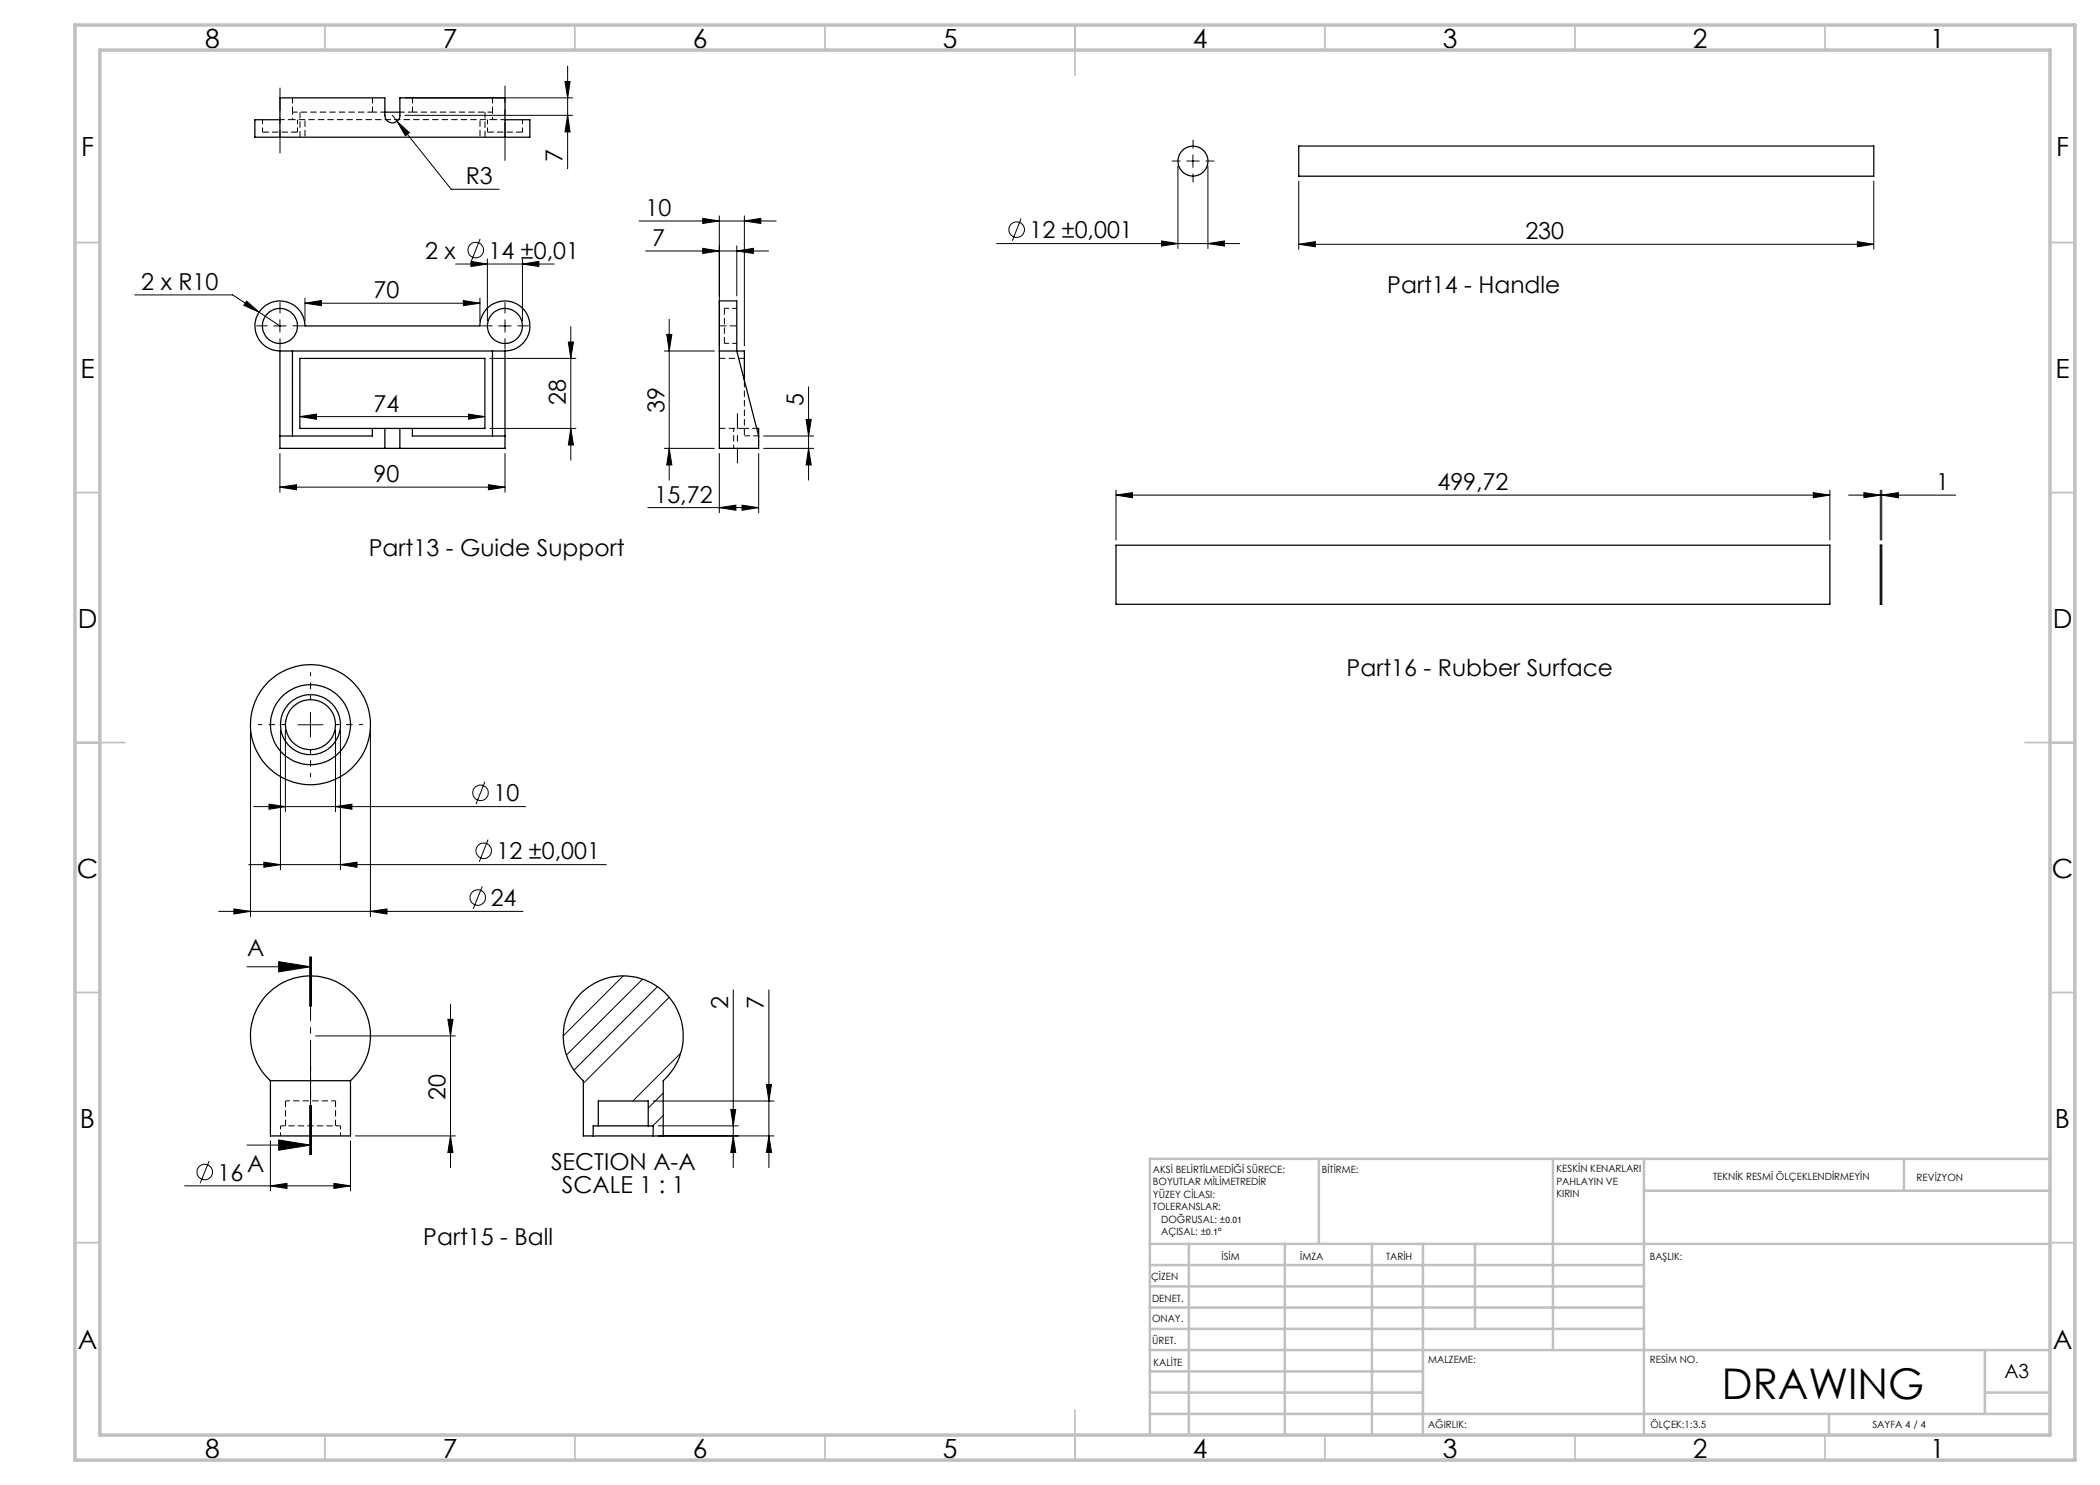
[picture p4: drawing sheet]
<svg xmlns="http://www.w3.org/2000/svg" width="420mm" height="297mm" viewBox="0 0 420 297" stroke-linecap="round" stroke-linejoin="round" font-family="sans-serif">
<g fill="none" stroke="#000" stroke-width=".25">
<path d="M56 27.4v-7.8h21v3.5a1.5 1.5 0 0 0 1.5 1.5 1.5 1.5 0 0 0 1.5-1.5v-3.5h21v7.8M56 24h-5v3.4h5M56 27.4h45M77 22.4h3M101 24h5v3.4h-5M259.8 29.2h115v6h-115zM56 70.2a5 5 0 0 1-5-5 5 5 0 0 1 5-5 5 5 0 0 1 5 5h35a5 5 0 0 1 5-5 5 5 0 0 1 5 5 5 5 0 0 1-5 5M56 70.2v19.5h21M56 70.2h45M58.5 70.2v17M98.5 70.2v17M101 70.2v19.5h-21"/>
<path d="M143.9 70.2v-10h3.5v10l4.3 17M143.9 70.2v19.5h7.8v-4h-.4M143.9 70.2h5v5.9M74.5 85.7v1.5h-18.5M77 85.7h3M77 89.7h3M77 85.7h-17v-14h37v14h-17M77 85.7v4M80 85.7v4M82.5 85.7v1.5h18.5M223.2 109h142.8v11.9h-142.8zM376.1 109h.2v11.9h-.2z"/>
<path d="M54.1 216.1a12 12 0 0 1-.7-17.2 12 12 0 0 1 17.3 0 12 12 0 0 1-.6 17.2M54.1 216.1h16M54.1 216.1v11.1h16v-11.1M118.6 227.2h-1.9v-11.1a12 12 0 0 1-.7-17.2 12 12 0 0 1 17.3 0 12 12 0 0 1-.7 17.2v11.1h-2M118.6 227.2h12M119.7 225.2h9.9M119.7 225.2h-1.1v2M119.7 225.2v-5h9.9v5M129.6 225.2h1v2"/>
<circle cx="238.6" cy="32.2" r="3"/>
<circle cx="56" cy="65.2" r="3.5"/>
<circle cx="101" cy="65.2" r="3.5"/>
<circle cx="62.1" cy="144.9" r="6"/>
<circle cx="62.1" cy="144.9" r="8"/>
<circle cx="62.1" cy="144.9" r="5"/>
<circle cx="62.1" cy="144.9" r="12"/>
</g>
<path d="M61 23.9v3.5M96 23.9v3.5M147.4 65.2h-3.5M148.9 87.2v-11.2" fill="none" stroke="#000" stroke-width=".2" stroke-dasharray="1.3 .6" stroke-dashoffset="-.2" stroke-linecap="butt"/>
<path d="M52.5 26.4h7M60 22.4v5M97 22.4v5M97.5 26.4h7M144.9 61.7v7M148.9 71.7h-5M148.9 85.7h-5M57.1 220.2v5M67.1 225.2v-5" fill="none" stroke="#000" stroke-width=".2" stroke-dasharray="1.3 .6" stroke-linecap="butt"/>
<path d="M58.5 19.6v2.8M98.5 19.6v2.8M74.5 22.4v-2.8M82.5 22.4v-2.8M151.7 87.2h-2.8" fill="none" stroke="#000" stroke-width=".2" stroke-dasharray="1.3 .6" stroke-dashoffset=".2" stroke-linecap="butt"/>
<path d="M148.9 85.7h2.5M67.1 220.2h-10" fill="none" stroke="#000" stroke-width=".2" stroke-dasharray="1.3 .6" stroke-dashoffset=".4" stroke-linecap="butt"/>
<g fill="none" stroke="#000" stroke-width=".2" stroke-dasharray="1.3 .6" stroke-dashoffset=".3" stroke-linecap="butt">
<path d="M52.5 23.9v2.5M56 23.9h2.5M59.5 26.4v-2.5M74.5 22.4h-16M74.5 22.4h2.5M80 22.4h2.5M97.5 23.9v2.5M98.5 22.4h-16M98.5 23.9h2.5M104.5 26.4v-2.5M144.9 68.7h2.5M147.4 61.7h-2.5"/>
<path d="M68.1 225.2h-12"/>
</g>
<path d="M146.7 85.7v4" fill="none" stroke="#000" stroke-width=".2" stroke-dasharray="1.3 .6" stroke-dashoffset=".5" stroke-linecap="butt"/>
<path d="M58.5 22.4v1.5M98.5 23.9v-1.5" fill="none" stroke="#000" stroke-width=".2" stroke-dasharray="1.3 .6" stroke-dashoffset=".8" stroke-linecap="butt"/>
<path d="M58.5 23.9h40M56.1 225.2v2M68.1 227.2v-2" fill="none" stroke="#000" stroke-width=".2" stroke-dasharray="1.3 .6" stroke-dashoffset=".6" stroke-linecap="butt"/>
<g fill="none" stroke="#000" stroke-width=".2">
<path d="M81 19.6h33.5M113 16.3h1l-.5 3.3zM113.5 13.2v20.6M78.5 23.1l.9 1.2M79.4 24.3l2.5 2.2-.8 .7zM79.4 24.3l10.8 13.5h9.6M81 23.1h33.5M113.5 23.1l.5 3.3h-1zM235.6 33.2v16.5M237.3 32.2h2.6M238.6 31v2.5M241.6 33.2v16.5"/>
<path d="M259.8 36.2v13.6M374.8 36.2v13.6M27 59h19.5l5.3 3.4M61 59.6v4.6M91.1 52.8h19.7M94.2 52.3l3.3 .5-3.3 .5zM96 59.6v4.6M96 47.8l-1.7 4.4M97.5 51.8v12.4M104.5 52.8l3.3-.5v1zM104.5 51.8v12.4M127.8 44.2h27.4"/>
<path d="M129.1 50.2h24.6M140.5 49.7l3.4 .5-3.4 .5zM140.5 43.7l3.4 .5-3.4 .5zM143.9 43.2v26M147.4 50.2l3.3-.5v1zM147.4 49.2v10M148.9 44.2l3.3-.5v1zM148.9 43.2v26M199.3 48.7h48.6M204.2 43.7l-1.7 4.5M232.3 48.2l3.3 .5-3.3 .5zM241.6 48.7l3.3-.5v1z"/>
<path d="M259.8 48.9l3.3-.6v1.1zM259.8 48.9h115M371.5 48.3l3.3 .6-3.3 .5zM49.3 60.2l2.5 2.2-3-1.3zM51.8 62.4l4.2 2.8M54.8 65.2h2.4M56 64v2.4M61 60.6l3.3-.5v1zM61 60.6h35M92.7 60.1l3.3 .5-3.3 .5zM98 71.7h17.2M99.7 65.2h2.5"/>
<path d="M101 64v2.4M113.7 68.4h1l-.5 3.3zM114.2 65.3v26.7M132.9 70.2h10M133.4 66.9h1l-.6 3.3zM133.8 63.8v32.2M161.7 77.4v18.6M56 97.4l3.3-.5v1.1zM56 90.7v7.8M56 97.4h45M60 83.3l3.3-.5v1.1zM60 83.3h37"/>
<path d="M93.7 82.8l3.3 .5-3.3 .6zM97.7 96.9l3.3 .5-3.3 .6zM98 85.7h17.2M101 90.7v7.8M114.2 85.7l.5 3.3h-1zM132.9 89.7h10M133.8 89.7l.6 3.3h-1zM143.9 90.7v11.8M151.7 90.7v11.8M152.7 89.7h10M152.7 87.2h10M161.2 83.9h1l-.5 3.3z"/>
<path d="M161.7 89.7l.5 3.3h-1zM223.2 99l3.3-.5v1.1zM223.2 98v10M223.2 99h142.8M362.7 98.5l3.3 .5-3.3 .6zM366 98v10M369.7 99h21.4M372.8 98.5l3.3 .5-3.3 .6zM376.1 98v10M376.3 99l3.4-.5v1.1zM376.3 98v10M129.6 101.5h22.1"/>
<path d="M143.9 101.5l3.3-.5v1.1zM148.4 101l3.3 .5-3.3 .6zM50.1 145.9v37.4M56.1 145.9v28.1M57.1 145.9v16.4M59.6 145h5M62.1 142.4v5M67.1 145.9v16.4M68.1 145.9v28.1M74.1 145.9v37.4M97 156.3l-1.8 4.5M49.7 172.9h71.5"/>
<path d="M50.7 161.3h54.4M52.8 172.4l3.3 .5-3.3 .6zM53.8 160.8l3.3 .5-3.3 .6zM67.1 161.3l3.3-.5v1.1zM68.1 172.9l3.3-.5v1.1zM96.4 177.3l-1.7 4.4M97.6 167.9l-1.8 4.5M43.7 182.3h60.9M46.8 181.8l3.3 .5-3.3 .5zM49.4 193.4h12.7M55.7 192.3l6.4 1.1-6.4 1zM61.9 191.3v10"/>
<path d="M62.1 191.3v10M62.3 191.3v10M74.1 182.3l3.3-.5v1zM124.6 195.2l-12 12M128.5 195.8l-15.2 15.2M131.5 197.3l-16.7 16.7M133.8 199.5l-17.1 17.2M146.6 198v35.5M153.8 198v35.5M63.1 207.2h28M89.6 203.9h1l-.5 3.3zM90.1 200.8v32.7"/>
<path d="M132.6 218.6l-3 3M136.1 210.6l-9.5 9.6M153.3 216.9h1l-.5 3.3zM36.9 237.2h33.2M41.8 232.2l-1.8 4.4M49.4 229h12.7M54.1 237.2l3.3-.5v1zM54.1 228.2v10M55.7 228l6.4 1-6.4 1zM61.9 221v10M62.1 221v10M62.3 221v10z"/>
<path d="M66.8 236.7l3.3 .5-3.3 .5zM70.1 228.2v10M71.1 227.2h20M90.1 227.2l.5 3.3h-1zM130.6 220.2h24.2M131.7 227.2h23.1M131.7 225.2h15.9M132.6 223.1l-2 2.1M146.2 221.9h.9l-.5 3.3zM146.6 227.2l.5 3.3h-.9zM153.8 227.2l.5 3.3h-1z"/>
<circle cx="95.1" cy="50" r="1.55"/>
<circle cx="203.3" cy="45.9" r="1.55"/>
<circle cx="96.1" cy="158.6" r="1.55"/>
<circle cx="95.6" cy="179.5" r="1.55"/>
<circle cx="96.7" cy="170.2" r="1.56"/>
<circle cx="41" cy="234.4" r="1.55"/>
</g>
<path d="M62.1 191.3v39.7" fill="none" stroke="#000" stroke-width=".2" stroke-dasharray="6.3 1.3 1.3 1.3" stroke-dashoffset="3.7" stroke-linecap="butt"/>
<path d="M147.5 92.7v-10" fill="none" stroke="#000" stroke-width=".2" stroke-dasharray="15.2 1.3 1.3 1.3" stroke-dashoffset="12.1" stroke-linecap="butt"/>
<path d="M236.1 32.2h-1.7M238.6 29.7v-1.7M238.6 34.7v1.8M241.1 32.2h1.8M53.5 65.2h-2.2M56 62.7v-2.3M56 67.7v2.2M58.5 65.2h2.3M98.5 65.2h-2.2M101 62.7v-2.3M101 67.7v2.2M103.5 65.2h2.3" fill="none" stroke="#000" stroke-width=".2" stroke-dasharray="15.2 1.3 1.3 1.3" stroke-linecap="butt"/>
<path d="M62.1 213.1v17.1" fill="none" stroke="#000" stroke-width=".2" stroke-dasharray="15.2 1.3 1.3 1.3" stroke-dashoffset="8.6" stroke-linecap="butt"/>
<path d="M62.1 139.9v-5.5M57.1 144.9h-5.5M62.1 149.9v5.5M67.1 144.9h5.5" fill="none" stroke="#000" stroke-width=".2" stroke-dasharray="15.2 1.3 1.3 1.3" stroke-dashoffset="14.4" stroke-linecap="butt"/>
<path d="M56 30.7v-13.2" fill="none" stroke="#000" stroke-width=".2" stroke-dasharray="15.2 1.3 1.3 1.3" stroke-dashoffset="10.6" stroke-linecap="butt"/>
<path d="M101 32.1v-15" fill="none" stroke="#000" stroke-width=".2" stroke-dasharray="15.2 1.3 1.3 1.3" stroke-dashoffset="7.5" stroke-linecap="butt"/>
<g fill="none" stroke="#c0c0c0" stroke-width=".35">
<path d="M65 5v5M115 5v5M165 5v5M215 5v10M265 5v5M315 5v5M365 5v5M15 48.5h5M410 48.5h5M15 98.5h5M410 98.5h5M15 148.5h10"/>
<path d="M405 148.5h10M15 198.5h5M410 198.5h5M15 248.5h5M410 248.5h5M65 287v5M115 287v5M165 287v5M215 282v10M265 287v5M315 287v5M365 287v5"/>
</g>
<g fill="none" stroke="#c0c0c0" stroke-width=".5">
<path d="M263.8 231.8v17M310.6 231.8v38.2M328.8 231.8v55.2M328.8 238.2h81.2M380.8 231.8v6.4M410 231.8h-180v55.2M230 248.8h180M230 257.3h98.8M230 253h98.8M237.8 248.8v38.2M257 248.8v38.2M274.4 248.8v38.2"/>
<path d="M284.6 248.8v38.2M295 248.8v17M230 265.8h98.8M230 261.5h98.8M230 278.5h54.6M230 274.3h54.6M230 270h180M397 278.5h13M397 270v12.8M230 282.8h180M365.8 282.8v4.2"/>
</g>
<path d="M15 5h400v287h-400zM20 10h390v277h-390z" fill="none" stroke="#c0c0c0" stroke-width=".7"/>
<g fill="#000">
<path d="M113 16.3h1l-.5 3.3zM113.5 23.1l.5 3.3h-1z"/>
<path d="M94.2 52.3l3.3 .5-3.3 .5zM104.5 52.8l3.3-.5v1zM49.3 60.2l-.5 .9 3 1.3zM56 97.4l3.3-.5v1.1zM97.7 96.9l3.3 .5-3.3 .6zM79.4 24.3l1.7 2.9 .8-.7zM232.3 48.2l3.3 .5-3.3 .5zM241.6 48.7l3.3-.5v1zM259.8 48.9l3.3-.6v1.1zM371.5 48.3l3.3 .6-3.3 .5zM54.1 237.2l3.3-.5v1zM66.8 236.7l3.3 .5-3.3 .5zM52.8 172.4l3.3 .5-3.3 .6zM68.1 172.9l3.3-.5v1.1zM53.8 160.8l3.3 .5-3.3 .6zM67.1 161.3l3.3-.5v1.1zM46.8 181.8l3.3 .5-3.3 .5zM74.1 182.3l3.3-.5v1z"/>
<path d="M92.7 60.1l3.3 .5-3.3 .5zM61 60.6l3.3-.5v1z"/>
<path d="M113.7 68.4h1l-.5 3.3zM114.2 85.7l.5 3.3h-1zM133.4 66.9h1l-.6 3.3zM133.8 89.7l.6 3.3h-1zM161.2 83.9h1l-.5 3.3zM161.7 89.7l.5 3.3h-1z"/>
<path d="M93.7 82.8l3.3 .5-3.3 .6zM60 83.3l3.3-.5v1.1zM148.4 101l3.3 .5-3.3 .6zM143.9 101.5l3.3-.5v1.1zM147.4 50.2l3.3-.5v1zM140.5 49.7l3.4 .5-3.4 .5zM148.9 44.2l3.3-.5v1zM140.5 43.7l3.4 .5-3.4 .5zM362.7 98.5l3.3 .5-3.3 .6zM223.2 99l3.3-.5v1.1zM376.3 99l3.4-.5v1.1zM372.8 98.5l3.3 .5-3.3 .6z"/>
<path d="M55.7 192.3l6.4 1.1-6.4 1zM55.7 228l6.4 1-6.4 1z"/>
<path d="M90.1 227.2l.5 3.3h-1zM89.6 203.9h1l-.5 3.3zM153.8 227.2l.5 3.3h-1zM153.3 216.9h1l-.5 3.3zM146.6 227.2l.5 3.3h-.9zM146.2 221.9h.9l-.5 3.3z"/>
</g>
<text font-size="8.5" x="344.4" y="279.7">DRAWING</text>
<g font-size="5.3">
<text x="41" y="9.5">8</text>
<text x="88.5" y="9.5">7</text>
<text x="138.5" y="9.5">6</text>
<text x="188.5" y="9.5">5</text>
<text x="238.5" y="9.5">4</text>
<text x="288.5" y="9.5">3</text>
<text x="338.5" y="9.5">2</text>
<text x="386" y="9.5">1</text>
<text x="16.2" y="31.3">F</text>
<text x="411.2" y="31.3">F</text>
<text x="16.1" y="75.5">E</text>
<text x="411.1" y="75.5">E</text>
<text x="15.5" y="125.5">D</text>
<text x="410.5" y="125.5">D</text>
<text x="15.4" y="175.5">C</text>
<text x="410.4" y="175.5">C</text>
<text x="16" y="225.5">B</text>
<text x="411" y="225.5">B</text>
<text x="15.5" y="269.8">A</text>
<text x="410.5" y="269.8">A</text>
<text x="41" y="291.5">8</text>
<text x="88.5" y="291.5">7</text>
<text x="138.5" y="291.5">6</text>
<text x="188.5" y="291.5">5</text>
<text x="238.5" y="291.5">4</text>
<text x="288.5" y="291.5">3</text>
<text x="338.5" y="291.5">2</text>
<text x="386" y="291.5">1</text>
</g>
<g font-size="4.7">
<text x="112.5" y="32.5" transform="rotate(-90 112.5 32.5)">7</text>
<text x="93.1" y="36.8">R3</text>
<text x="129.1" y="43.2">10</text>
<text x="205.9" y="47.6">12 ±0,001</text>
<text x="305.1" y="47.8">230</text>
<text x="85" y="51.7">2 x</text>
<text x="97.7" y="51.7">14 ±0,01</text>
<text x="130.4" y="49.2">7</text>
<text x="28.3" y="57.9">2 x R10</text>
<text x="74.7" y="59.6">70</text>
<text x="277.5" y="58.5">Part14 - Handle</text>
<text x="74.7" y="82.3">74</text>
<text x="113.2" y="80.9" transform="rotate(-90 113.2 80.9)">28</text>
<text x="132.9" y="82.5" transform="rotate(-90 132.9 82.5)">39</text>
<text x="160.7" y="81.2" transform="rotate(-90 160.7 81.2)">5</text>
<text x="74.7" y="96.4">90</text>
<text x="130.9" y="100.5">15,72</text>
<text x="287.5" y="98">499,72</text>
<text x="387.2" y="98">1</text>
<text x="73.8" y="111.3">Part13 - Guide Support</text>
<text x="269.3" y="135.2">Part16 - Rubber Surface</text>
<text x="98.7" y="160.3">10</text>
<text x="99.3" y="171.9">12 ±0,001</text>
<text x="98.1" y="181.2">24</text>
<text x="49.4" y="191.2">A</text>
<text x="145.7" y="201.9" transform="rotate(-90 145.7 201.9)">2</text>
<text x="152.8" y="201.9" transform="rotate(-90 152.8 201.9)">7</text>
<text x="89.1" y="220" transform="rotate(-90 89.1 220)">20</text>
<text x="43.5" y="236.1">16</text>
<text x="49.4" y="234.4">A</text>
<text x="110.2" y="234">SECTION A-A</text>
<text x="112.4" y="238.6">SCALE 1 : 1</text>
<text x="84.7" y="248.9">Part15 - Ball</text>
</g>
<text font-size="3.9" x="400.9" y="275.5">A3</text>
<g font-size="2">
<text x="230.6" y="234.6">AKSİ BELİRTİLMEDİĞİ SÜRECE:</text>
<text x="230.6" y="237.1">BOYUTLAR MİLİMETREDİR</text>
<text x="230.6" y="239.6">YÜZEY CİLASI:</text>
<text x="264.4" y="234.6">BİTİRME:</text>
<text x="311.3" y="234.5">KESKİN KENARLARI</text>
<text x="311.3" y="237">PAHLAYIN VE</text>
<text x="311.3" y="239.5">KIRIN</text>
<text x="342.6" y="236">TEKNİK RESMİ ÖLÇEKLENDİRMEYİN</text>
<text x="383.3" y="236.2">REVİZYON</text>
<text x="230.6" y="242.1">TOLERANSLAR:</text>
<text x="232.2" y="244.6">DOĞRUSAL: ±</text>
<text x="232.2" y="247.1">AÇISAL: ±</text>
<text x="244.3" y="252">İSİM</text>
<text x="260" y="251.9">İMZA</text>
<text x="277.2" y="251.9">TARİH</text>
<text x="330" y="251.9">BAŞLIK:</text>
<text x="230.2" y="256.1">ÇİZEN</text>
<text x="230.4" y="260.3">DENET.</text>
<text x="230.4" y="264.4">ONAY.</text>
<text x="230.5" y="268.8">ÜRET.</text>
<text x="230.7" y="273.1">KALİTE</text>
<text x="285.6" y="272.5">MALZEME:</text>
<text x="330" y="272.5">RESİM NO.</text>
<text x="285.6" y="285.5">AĞIRLIK:</text>
<text x="330.1" y="285.6">ÖLÇEK:1:3.5</text>
<text x="374.5" y="285.6">SAYFA 4 / 4</text>
</g>
<g font-size="1.8">
<text x="245.1" y="244.6">0.01</text>
<text x="241.2" y="247.1">0.1°</text>
</g>
</svg>
